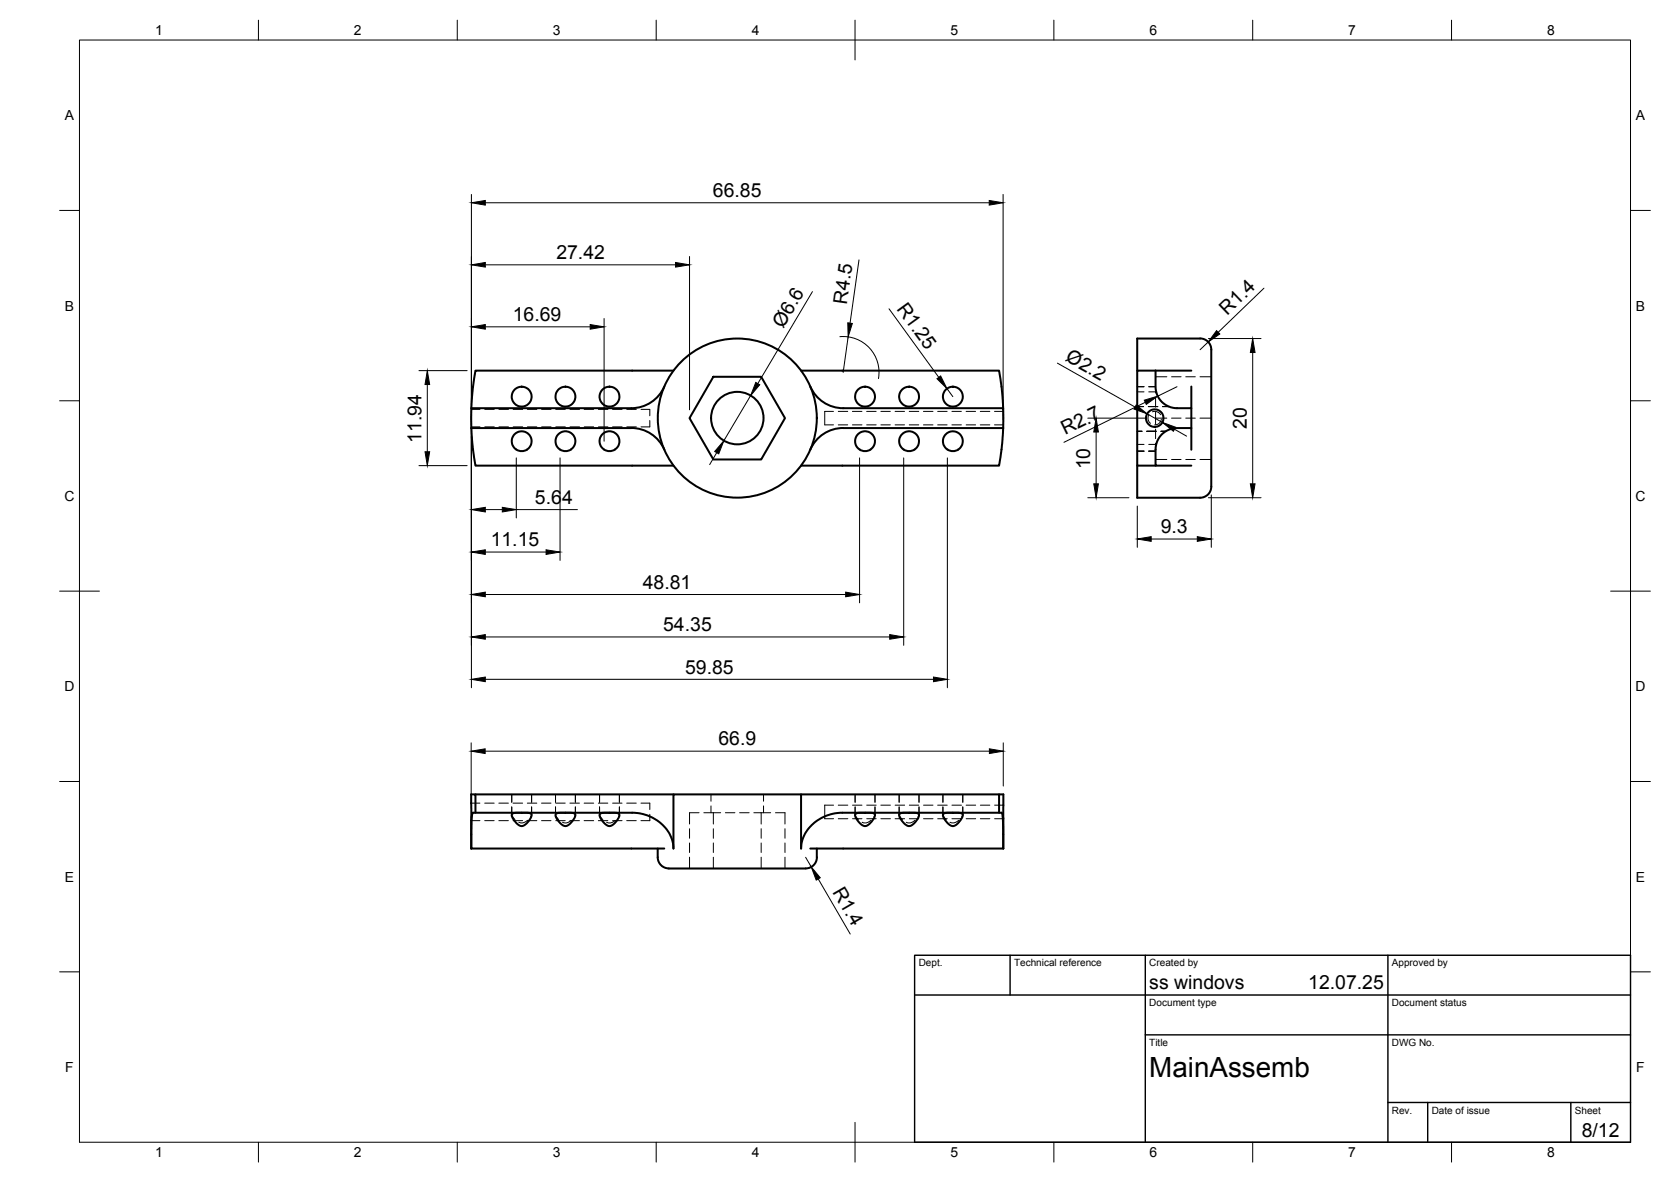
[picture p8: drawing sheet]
<svg xmlns="http://www.w3.org/2000/svg" width="420mm" height="297mm" viewBox="0 0 420 297" stroke-linecap="round" stroke-linejoin="round" font-family="sans-serif">
<!-- layer: Visible -->
<g fill="none" stroke="#000" stroke-width=".51">
<path d="M167 97.1a9 9 0 0 1-8.2 5.5M169.3 93.1h-49.8l-.6 4.6-.4 4.9M179.4 94.7h12l6 10.4-6 10.4h-12l-6-10.4zM201.4 93.1h49.8l.7 4.6 .3 4.9M203.7 97.1a9 9 0 0 0 8.3 5.5h40.2v5M290.6 93.1v4.1a5.4 5.4 0 0 0 5.4 5.4h3.6v-5.5M290.6 93.1h9M290.6 93.1h-4.7v23.9h4.7M301.8 85.1h-15.9v8M301.8 85.1a3.1 3.1 0 0 1 2.8 3.8v32.4a3.6 3.6 0 0 1-1.6 3.5l-1.2 .3M118.5 107.6l.4 4.9 .6 4.5h49.8M118.5 107.6h40.2"/>
<path d="M132.5 113a2.51 2.51 0 0 1-3.8-1.8 2.51 2.51 0 0 1 3.3-2.7 2.51 2.51 0 0 1 .9 4.2l-.4 .3M143.6 113a2.51 2.51 0 0 1-3.9-1.6 2.51 2.51 0 0 1 3-3 2.51 2.51 0 0 1 1.5 4l-.7 .6M154.6 113a2.5 2.5 0 0 0-.1-4.3 2.5 2.5 0 0 0-3.8 2 2.5 2.5 0 0 0 3.5 2.5l.4-.2M158.7 102.6h-40.2v5M158.8 107.6a9 9 0 0 1 8.2 5.4M252.2 107.6l-.3 4.9-.7 4.5h-49.8M252.2 107.6h-40.2a9 9 0 0 0-8.3 5.4M285.9 117v8.1h15.9M299.6 113v-5.4h-3.6a5.4 5.4 0 0 0-5.4 5.4v4h9M299.6 102.6v5M119.5 199.6h49.8M201.4 199.6h49.8v4.6"/>
<path d="M251.2 199.6h1.1v13.6M118.5 213.2h.1M119.5 204.2v-4.6h-1v13.6M131.1 204.2l-1.5 .1a.8 .8 0 0 0-.9 .5 .8 .8 0 0 0 .3 .9 2.52 2.52 0 0 0 2.7 1.8 3.4 3.4 0 0 0 1.9-2.9l-.7-.3-1.7-.1M142.1 204.2l-1.5 .1a.81 .81 0 0 0-.9 .5 .81 .81 0 0 0 .3 .9 2.82 2.82 0 0 0 2.4 1.9 3.4 3.4 0 0 0 2.2-3l-.6-.3-1.8-.1M153.2 204.2l-1.5 .1a.81 .81 0 0 0-1 .5 .81 .81 0 0 0 .4 .9 2.83 2.83 0 0 0 2.4 1.9 3.4 3.4 0 0 0 2.2-3l-.7-.3-1.7-.1M165.4 213.2a4.4 4.4 0 0 0 1 4.4 6.8 6.8 0 0 0 4.3 .7h30.9a3.6 3.6 0 0 0 3.5-1.6l.3-1.3M167 213.2h-48.5v-3.6a14.3 14.3 0 0 1 .4-5.4h40a10.3 10.3 0 0 1 10.4 8.1v.9v-13.6h32.1v13.6a9.9 9.9 0 0 1 9.5-8.9l40.3-.1a.68 .68 0 0 1 .8 .2 .68 .68 0 0 1 .1 .8l.1 8h-48.5M205.4 213.2v2.2M217.5 204.2h-1.4a.85 .85 0 0 0-1 .4 .85 .85 0 0 0 .2 1.1 2.52 2.52 0 0 0 2.7 1.8l1.1-1 .7-.9a.82 .82 0 0 0 .1-1.1 .82 .82 0 0 0-1-.3h-1.3M228.6 204.2l-1.6 .1a.81 .81 0 0 0-.9 .4 .81 .81 0 0 0 .3 1 2.83 2.83 0 0 0 2.4 1.9 3.3 3.3 0 0 0 2.2-3l-.6-.3-1.8-.1M239.6 204.2l-1.6 .1a.8 .8 0 0 0-.9 .5 .8 .8 0 0 0 .3 .9 2.83 2.83 0 0 0 2.4 1.9 3.4 3.4 0 0 0 2.2-3l-.6-.3-1.8-.1"/>
<path d="M252.2 213.2h.1"/>
<circle cx="131.2" cy="99.7" r="2.5"/>
<circle cx="142.2" cy="99.7" r="2.5"/>
<circle cx="153.2" cy="99.7" r="2.5"/>
<circle cx="217.5" cy="99.7" r="2.5"/>
<circle cx="228.6" cy="99.7" r="2.5"/>
<circle cx="239.6" cy="99.7" r="2.5"/>
<circle cx="185.4" cy="105.1" r="20"/>
<circle cx="185.4" cy="105.1" r="6.6"/>
<circle cx="217.5" cy="110.9" r="2.5"/>
<circle cx="228.6" cy="110.9" r="2.5"/>
<circle cx="239.6" cy="110.9" r="2.5"/>
<circle cx="290.4" cy="105.1" r="2.2"/>
</g>
<!-- layer: Hidden -->
<g fill="none" stroke="#000" stroke-width=".25">
<path d="M285.9 97.2h1.8M285.9 98.5h1.8M288.8 97.2h1.8v1.5M288.8 98.5h1.8M290.6 99.9v2.4M290.6 94.7h2.8M294.6 94.7h2.4M298.2 94.7h2.3M301.7 94.7h2.9M118.5 107.3h2.2M118.5 102.9h2.2M121.9 107.3h2.4"/>
<path d="M121.9 102.9h2.4M125.5 107.3h2.3M125.5 102.9h2.3M129 107.3h2.4M129 102.9h2.4M132.6 107.3h2.4M132.6 102.9h2.4M136.2 107.3h2.4M136.2 102.9h2.4M139.7 107.3h2.4M139.7 102.9h2.4M143.3 107.3h2.4"/>
<path d="M143.3 102.9h2.4M146.9 107.3h2.4M146.9 102.9h2.4M150.5 107.3h2.3M150.5 102.9h2.3M154 107.3h2.4M154 102.9h2.4M157.6 107.3h2.4M157.6 102.9h2.4M161.2 102.9h2.2v1.6M163.4 105.7v1.6h-2.2M209.6 103.4h-2.2v3.4h2.2"/>
<path d="M210.8 103.4h2.3M210.8 106.8h2.3M214.3 103.4h2.4M214.3 106.8h2.4M217.9 103.4h2.4M217.9 106.8h2.4M221.5 103.4h2.4M221.5 106.8h2.4M225.1 103.4h2.3M225.1 106.8h2.3M228.6 103.4h2.4M228.6 106.8h2.4"/>
<path d="M232.2 103.4h2.4M232.2 106.8h2.4M235.8 103.4h2.3M235.8 106.8h2.3M239.4 103.4h2.3M239.4 106.8h2.3M242.9 103.4h2.4M242.9 106.8h2.4M246.5 103.4h2.4M246.5 106.8h2.4M250.1 103.4h2.2M250.1 106.8h2.2"/>
<path d="M285.9 108.4h1.2M285.9 113.4h1.8M285.9 102.2h1.6M285.9 111.7h1.8M288.3 108.4h2.4M288.7 102.2h2.4M288.8 113.4h1.8M288.8 111.7h1.8M288.9 104.2a1.71 1.71 0 0 0 .4 2.2M289.8 103.5a1.68 1.68 0 0 1 2 .7M290.6 103.5v3.1M290.6 107.8v2.4"/>
<path d="M290.6 111.4v1.6M290.6 105.1h2.8M290.6 115.5h2.8M291.9 108.4h1.2M292 105.4a1.66 1.66 0 0 1-1.7 1.4M292.3 102.2h1.6M294.6 105.1h2.4M294.6 115.5h2.4M298.2 105.1h2.3M298.2 115.5h2.3M301.7 105.1h2.9M301.7 115.5h2.9"/>
<path d="M128.7 199.6v2M133.7 199.6v2M139.7 199.6v2M144.7 199.6v2M150.7 199.6v2M155.7 199.6v2M178.8 199.6v1.7M192 199.6v1.7M215 199.6v2M220 199.6v2M226.1 199.6v2M231.1 199.6v2"/>
<path d="M237.1 199.6v2M242.1 199.6v2M118.5 206.2h2.2M118.5 201.8h2.2M121.9 206.2h2.3M121.9 201.8h2.3M125.4 206.2h2.4M125.4 201.8h2.4M128.7 202.7v2.2M129 206.2h2.4M129 201.8h2.4M129.8 204.2l-.7 .1-.4 .3 .1 .5 .7 .9"/>
<path d="M132.5 204.2l1.1 .3-.2 .8M132.6 206.2h2.4M132.6 201.8h2.4M132.6 206.1l-1.1 .7-1-.2M133.7 202.7v2.2M136.2 206.2h2.3M136.2 201.8h2.3M139.7 202.7v2.2M139.7 206.2h2.4M139.7 201.8h2.4M140.8 204.2l-.7 .1-.4 .3 .1 .5 .7 .9M143.3 206.2h2.4"/>
<path d="M143.3 201.8h2.4M143.5 204.2l1.1 .2 .1 .3-.3 .6M143.6 206.1l-1.1 .7-1-.2M144.7 202.7v2.2M146.9 206.2h2.4M146.9 201.8h2.4M150.5 206.2h2.3M150.5 201.8h2.3M150.7 202.7v2.2M151.9 204.2l-.8 .1-.4 .3 .2 .5 .7 .9M154 206.2h2.4M154 201.8h2.4"/>
<path d="M154.6 204.2l1.1 .3-.2 .8M154.7 206.1l-1 .7-1.2-.2M155.7 202.7v2.2M157.6 206.2h2.4M157.6 201.8h2.4M161.2 201.8h2.2v1.6M163.4 204.6v1.6h-2.2M173.4 208.3v2.4M173.4 211.8v2.4M173.4 215.4v2.9M175.8 204.2h-2.4v2.9M177 204.2h4.2"/>
<path d="M178.8 202.5v1.7M179.4 204.2v2.9M179.4 208.3v2.4M179.4 211.8v2.4M179.4 215.4v2.9M182.4 204.2h2.4M186 204.2h2.4M189.5 204.2h4.3M191.4 204.2v2.9M191.4 208.3v2.4M191.4 211.8v2.4M191.4 215.4v2.9"/>
<path d="M192 202.5v1.7M195 204.2h2.4v2.9M197.4 208.3v2.4M197.4 211.8v2.4M197.4 215.4v2.9M209.6 202.3h-2.2v3.4h2.2M210.8 202.3h2.4M210.8 205.7h2.4M214.4 202.3h2.3M214.4 205.7h2.3M215 202.7v2.2M216.2 204.2l-.8 .1-.4 .2 .1 .6 .7 .9"/>
<path d="M217.9 202.3h2.4M217.9 205.7h2.4M218.9 204.2l1 .2 .1 .3-.2 .6M219 206.1l-1.2 .7-1-.2M220 202.7v2.2M221.5 202.3h2.4M221.5 205.7h2.4M225.1 202.3h2.4M225.1 205.7h2.4M226.1 202.7v2.2M227.2 204.2l-.7 .1-.4 .3 .1 .5 .7 .9M228.6 202.3h2.4"/>
<path d="M228.6 205.7h2.4M230 204.2l1 .3-.2 .8M230 206.1l-1 .7-1.1-.2M231.1 202.7v2.2M232.2 202.3h2.4M232.2 205.7h2.4M235.8 202.3h2.4M235.8 205.7h2.4M237.1 202.7v2.2M238.2 204.2l-.7 .1-.4 .3 .1 .5 .7 .9M239.4 202.3h2.3M239.4 205.7h2.3"/>
<path d="M240.9 204.2l1.1 .3-.1 .8M241 206.1l-1.1 .7-1-.2M242.1 202.7v2.2M242.9 202.3h2.4M242.9 205.7h2.4M246.5 202.3h2.4M246.5 205.7h2.4M250.1 202.3h2.2M250.1 205.7h2.2"/>
</g>
<!-- layer: BORDER -->
<g fill="none" stroke="#000" stroke-width=".25">
<path d="M20 10.1h390v276.9h-390zM65 5.1v5M115 5.1v5M165 5.1v5M215 5.1v10M265 5.1v5M315 5.1v5M365 5.1v5M15 52.9h5M410 52.9h5M15 100.7h5M410 100.7h5"/>
<path d="M15 148.6h10M405 148.6h10M15 196.4h5M410 196.4h5M15 244.2h5M410 244.2h5M65 287v5M115 287v5M165 287v5M215 282.1v9.9M265 287v5M315 287v5"/>
<path d="M365 287v5"/>
</g>
<!-- layer: TITLEBLOCK -->
<path d="M230 240.1h180v46.9h-180zM230 250h180M254 240.1v9.9M288 240.1v46.9M349 240.1v46.9M288 260.1h122M349 277.1h61M359 277.1v9.9M395 277.1v9.9" fill="none" stroke="#000" stroke-width=".36"/>
<!-- layer: FD_Dimensions -->
<g fill="none" stroke="#000" stroke-width=".25">
<path d="M118.5 48.9v123.9M122 51h126.7M252.2 48.9v56.6M122 66.6h47.9M173.4 64.5v38.5M204.3 73.3l-13.8 23.1M216 65.3l-2.3 15.9M223.5 77.6l12.6 17.2M317.8 72.4l-11.5 11.1M105.3 93.1h12.2M107.4 96.6v16.9M122 82.1h26.4"/>
<path d="M151.9 80v30.9M188.7 99.4l-6.7 11.4M211.2 84.6a9 9 0 0 1 9.7 10.5M213.3 84.7l-1.3 8.9M238.1 97.6l1.5 2.1M265.9 91.3l19.5 11M296 97.2l-4.9 2.4M303.8 85.9l-2 2M303.8 85.1h13.3M315 88.6v33M105.3 117h12.2M129.8 115.1v15.1"/>
<path d="M140.8 115.1v25.7M180.2 113.8l-1.8 3M216.1 115.1v36.4M227.2 115.1v47.1M238.2 115.1v57.7M273.5 105.1h14.8M275.6 108.6v13M288 101.1l-20.5 10.1M288.4 104l3.9 2.2M295.3 107.9l3.1 1.7M122 138.7h15.3M122 128.1h4.3"/>
<path d="M129.8 128.1h15.4M273.5 125.1h10.4M286 127.2v10.3M289.5 135.5h11.6M303.8 125.1h13.3M304.6 124.4v13.1M122 149.4h90.6M122 170.7h112.7M122 160.1h101.7M118.5 186.7v13M122 188.8h126.8M252.3 186.7v10.8"/>
<path d="M202.6 215.4l1.4 2.5M205.7 220.9l8.1 13.8"/>
</g>
<g fill="#000" stroke="#000" stroke-width=".25">
<path d="M118.5 51l3.5-.6v1.1zM248.7 50.4l3.5 .6-3.5 .5zM118.5 66.6l3.5-.6v1.1zM169.9 66l3.5 .6-3.5 .5zM107.4 93.1l.6 3.5h-1.1zM118.5 82.1l3.5-.5v1.1zM148.4 81.6l3.5 .5-3.5 .6zM190 96.1l1 .6-2.3 2.7zM213.2 81.1l1.1 .2-1 3.4zM235.6 95.2l.9-.7 1.6 3.1zM305.9 83.1l.8 .8-2.9 2zM315 85.1l.6 3.5h-1.2z"/>
<path d="M106.9 113.5h1.1l-.6 3.5zM182 110.8l-1.3 3.3-1-.6zM275.6 105.1l.6 3.5h-1.2zM285.7 101.8l2.7 2.2-3.3-1.2zM287.7 100.6l3.4-1-2.9 2zM292.3 106.2l3.3 1.2-.6 1zM118.5 138.7l3.5-.5v1.1zM118.5 128.1l3.5-.6v1.2zM126.3 127.5l3.5 .6-3.5 .6zM137.3 138.2l3.5 .5-3.5 .6zM275 121.6h1.2l-.6 3.5zM286 135.5l3.5-.6v1.1z"/>
<path d="M301.1 134.9l3.5 .6-3.5 .5zM314.4 121.6h1.2l-.6 3.5zM118.5 160.1l3.5-.6v1.1zM118.5 149.4l3.5-.6v1.2zM212.6 148.8l3.5 .6-3.5 .6zM223.7 159.5l3.5 .6-3.5 .5zM118.5 170.7l3.5-.6v1.2zM234.7 170.1l3.5 .6-3.5 .6zM118.5 188.8l3.5-.6v1.2zM248.8 188.2l3.5 .6-3.5 .6zM204 217.9l2.2 2.7-1 .6z"/>
</g>
<text font-size="7" x="289" y="270.6">MainAssemb</text>
<g font-size="4.9">
<text x="179.3" y="49.5">66.85</text>
<text x="139.9" y="65.2">27.42</text>
<text x="212.9" y="76.5" transform="rotate(-82 212.9 76.5)">R4.5</text>
<text x="225.3" y="77.6" transform="rotate(54 225.3 77.6)">R1.25</text>
<text x="128.9" y="80.7">16.69</text>
<text x="196.9" y="82.6" transform="rotate(-59 196.9 82.6)">Ø6.6</text>
<text x="308.6" y="79.4" transform="rotate(-44 308.6 79.4)">R1.4</text>
<text x="267.7" y="90.5" transform="rotate(29 267.7 90.5)">Ø2.2</text>
<text x="313.5" y="107.7" transform="rotate(-90 313.5 107.7)">20</text>
<text x="106" y="111.3" transform="rotate(-90 106 111.3)">11.94</text>
<text x="267.8" y="109.4" transform="rotate(-26 267.8 109.4)">R2.7</text>
<text x="274.2" y="117.9" transform="rotate(-90 274.2 117.9)">10</text>
<text x="134.5" y="126.6">5.64</text>
<text x="123.4" y="137.3">11.15</text>
<text x="291.9" y="134">9.3</text>
<text x="161.6" y="147.9">48.81</text>
<text x="166.8" y="158.6">54.35</text>
<text x="172.3" y="169.3">59.85</text>
<text x="180.6" y="187.3">66.9</text>
<text x="209.2" y="224.1" transform="rotate(60 209.2 224.1)">R1.4</text>
<text x="289" y="248.5">ss windovs</text>
<text x="329" y="248.5">12.07.25</text>
<text x="397.7" y="285.7">8/12</text>
</g>
<g font-size="3.5">
<text x="39" y="8.8">1</text>
<text x="89" y="8.8">2</text>
<text x="139" y="8.8">3</text>
<text x="189" y="8.8">4</text>
<text x="239" y="8.8">5</text>
<text x="289" y="8.8">6</text>
<text x="339" y="8.8">7</text>
<text x="389" y="8.8">8</text>
<text x="16.3" y="30.2">A</text>
<text x="411.3" y="30.2">A</text>
<text x="16.3" y="78">B</text>
<text x="411.3" y="78">B</text>
<text x="16.2" y="125.9">C</text>
<text x="411.2" y="125.9">C</text>
<text x="16.2" y="173.7">D</text>
<text x="411.2" y="173.7">D</text>
<text x="16.3" y="221.6">E</text>
<text x="411.3" y="221.6">E</text>
<text x="16.4" y="269.4">F</text>
<text x="411.4" y="269.4">F</text>
<text x="39" y="290.8">1</text>
<text x="89" y="290.8">2</text>
<text x="139" y="290.8">3</text>
<text x="189" y="290.8">4</text>
<text x="239" y="290.8">5</text>
<text x="289" y="290.8">6</text>
<text x="339" y="290.8">7</text>
<text x="389" y="290.8">8</text>
</g>
<g font-size="2.5">
<text x="231" y="242.9">Dept.</text>
<text x="255" y="242.9">Technical reference</text>
<text x="289" y="242.9">Created by</text>
<text x="350" y="242.9">Approved by</text>
<text x="289" y="252.8">Document type</text>
<text x="350" y="252.8">Document status</text>
<text x="289" y="262.9">Title</text>
<text x="350" y="262.9">DWG No.</text>
<text x="350" y="279.9">Rev.</text>
<text x="360" y="279.9">Date of issue</text>
<text x="396" y="279.9">Sheet</text>
</g>
</svg>
